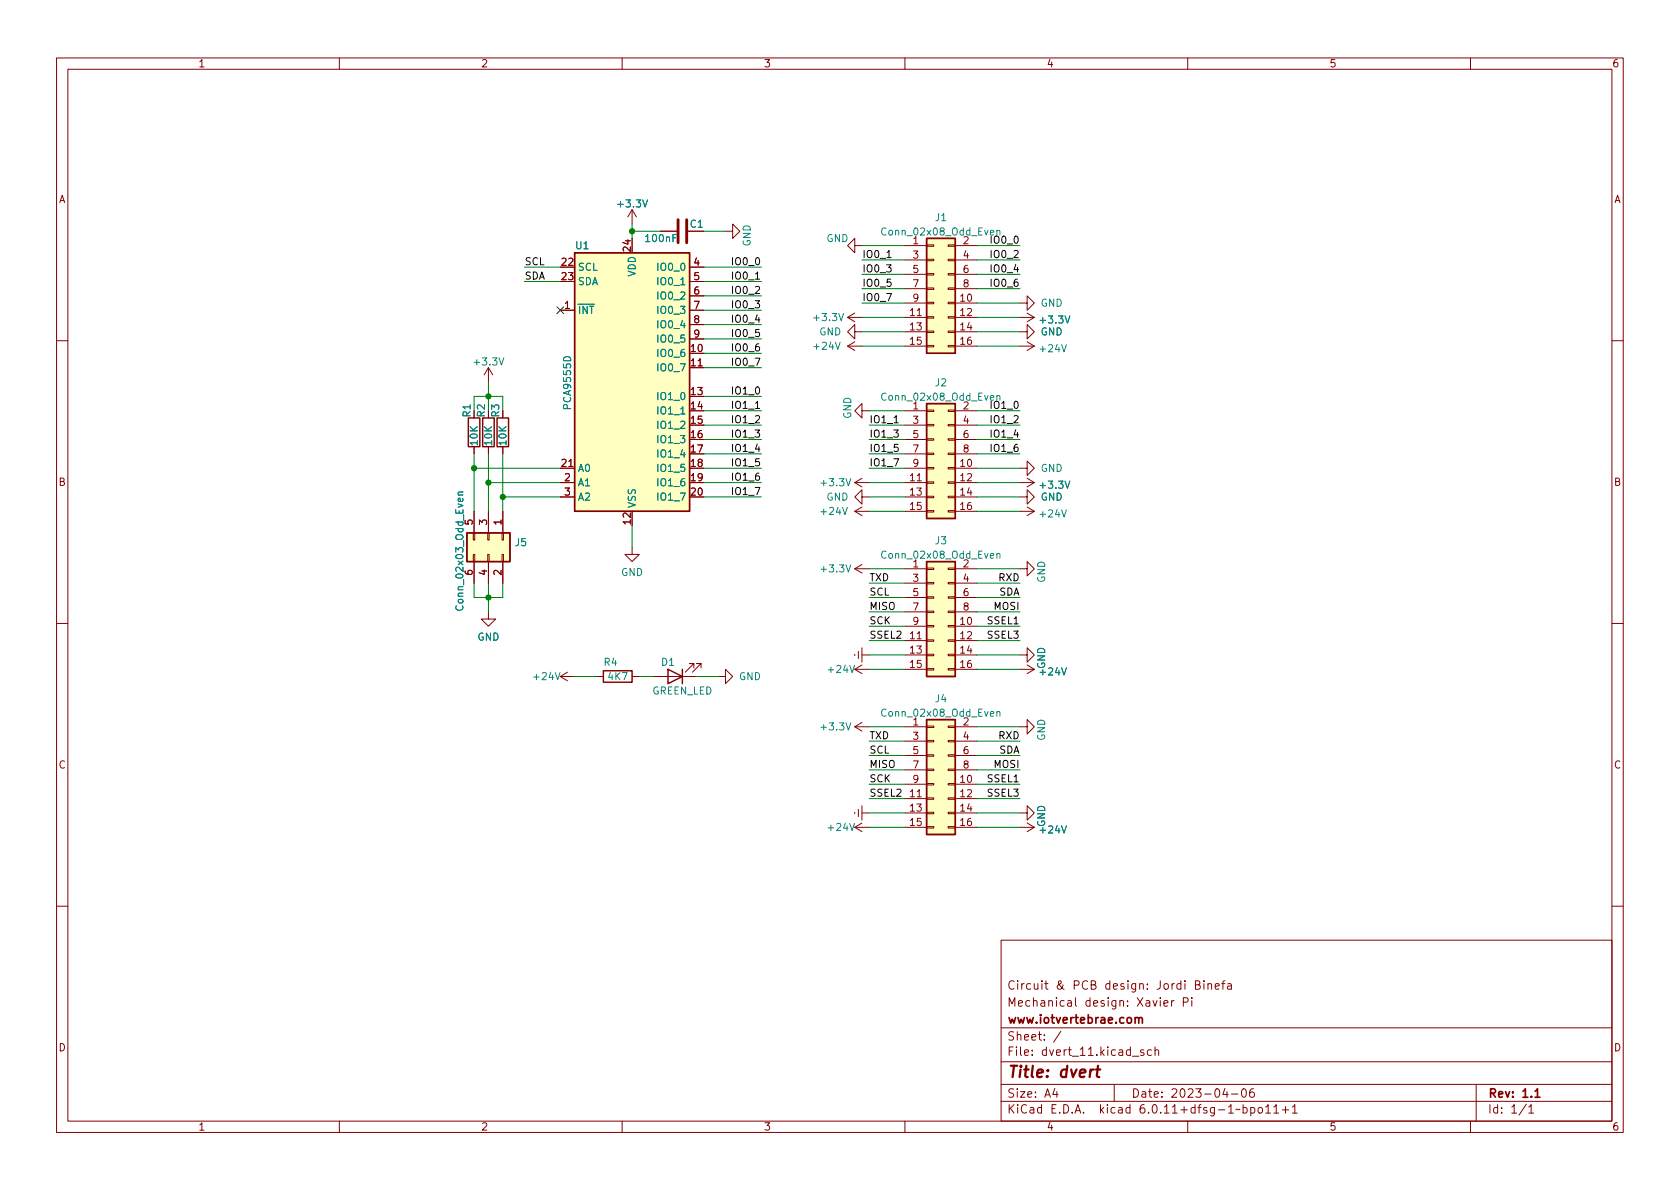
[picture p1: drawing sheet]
<svg xmlns="http://www.w3.org/2000/svg" width="297mm" height="210mm" viewBox="0 0 297 210" stroke-linecap="round" stroke-linejoin="round" font-family="sans-serif">
<g fill="none" stroke="#840000" stroke-width=".18">
<path d="M10 10.2h277v190.1h-277zM12 12.2h273v186.1h-273zM60 10.2v2M110 10.2v2M160 10.2v2M210 10.2v2M260 10.2v2M111.8 37.1l-.8 1.2M111.8 37.1v2.5M111.8 37.1l.7 1.2M99.1 54.9h2.5M99.1 47.2h2.5"/>
<path d="M99.1 49.8h2.5M111.8 42.2v2.5M116.8 40.9h2.8M121.7 40.9h2.8M121.9 54.9h2.6M121.9 47.2h2.6M121.9 49.8h2.6M121.9 52.3h2.6M121.9 57.4h2.6M121.9 59.9h2.6M128.3 40.9h1.2v-1.3l1.3 1.3-1.3 1.3v-1.3M149.9 56.1h2.5"/>
<path d="M149.9 56.1l1.2 .8M151.1 58.7v-1.3l-1.2 1.3 1.2 1.2v-1.2h1.3M151.1 43.4v-1.2l-1.2 1.2 1.2 1.3v-1.3h1.3M151.1 55.4l-1.2 .7M160 56.1h3.8M160 43.4h3.8M160 53.6h3.8M160 58.7h3.8M160 46h3.8M160 48.5h3.8M160 51h3.8M162.2 55.8h.7"/>
<path d="M163.8 58.5h1.3v.3h-1.3zM163.8 56h1.3v.3h-1.3zM163.8 53.5h1.3v.2h-1.3zM163.8 50.9h1.3v.3h-1.3zM163.8 48.4h1.3v.2h-1.3zM163.8 45.8h1.3v.3h-1.3zM163.8 43.3h1.3v.3h-1.3zM167.6 58.5h1.3v.3h-1.3zM167.6 56h1.3v.3h-1.3zM167.6 53.5h1.3v.2h-1.3zM167.6 50.9h1.3v.3h-1.3zM167.6 48.4h1.3v.2h-1.3z"/>
<path d="M167.6 45.8h1.3v.3h-1.3zM167.6 43.3h1.3v.3h-1.3zM168.9 56.1h3.8M168.9 43.4h3.8M168.9 53.6h3.8M168.9 58.7h3.8M168.9 46h3.8M168.9 48.5h3.8M168.9 51h3.8M180.3 58.7h1.3v-1.3l1.3 1.3-1.3 1.2v-1.2M180.3 53.6h1.3v-1.3l1.3 1.3-1.3 1.3v-1.3M180.3 56.1h2.6"/>
<path d="M181.6 55.4l1.3 .7M182.9 56.1l-1.3 .8M10 60.2h2M83.8 79v1.3M86.4 65l-.8 1.3M86.4 65v2.6M86.4 79v1.3M86.4 65l.7 1.3M88.9 79v1.3M121.9 62.5h2.6M121.9 65h2.6M121.9 70.1h2.6"/>
<path d="M121.9 72.6h2.6M121.9 75.2h2.6M121.9 77.7h2.6M123.4 64.7h.8M149.9 61.2h2.5M149.9 61.2l1.2 .8M151.1 60.4l-1.2 .8M152.4 72.6v-1.2l-1.3 1.2 1.3 1.3v-1.3h1.3M160 61.2h3.8M160 72.6h3.8M160 75.2h3.8M160 77.7h3.8"/>
<path d="M163.8 61.1h1.3v.2h-1.3zM163.8 77.6h1.3v.2h-1.3zM163.8 75.1h1.3v.2h-1.3zM163.8 72.5h1.3v.3h-1.3zM167.6 61.1h1.3v.2h-1.3zM167.6 77.6h1.3v.2h-1.3zM167.6 75.1h1.3v.2h-1.3zM167.6 72.5h1.3v.3h-1.3zM168.9 61.2h3.8M168.9 72.6h3.8M168.9 75.2h3.8M168.9 77.7h3.8"/>
<path d="M180.3 61.2h2.6M181.6 60.4l1.3 .8M182.9 61.2l-1.3 .8M285 60.2h2M83.7 94.2h.2v1.3h-.2zM83.7 98h.2v1.3h-.2zM83.8 90.4v3.8M83.8 99.3v3.8M86.2 94.2h.3v1.3h-.3zM86.2 98h.3v1.3h-.3zM86.4 90.4v3.8M86.4 99.3v3.8"/>
<path d="M88.8 94.2h.2v1.3h-.2zM88.8 98h.2v1.3h-.2zM88.9 90.4v3.8M88.9 99.3v3.8M99.1 85.3h2.5M99.1 82.8h2.5M99.1 87.9h2.5M100.6 82.5h.7M111.8 96.8v1.2h1.2l-1.2 1.3-1.3-1.3h1.3M111.8 90.4v2.6M121.9 85.3h2.6M121.9 80.3h2.6"/>
<path d="M121.9 82.8h2.6M121.9 87.9h2.6M151.1 85.3h2.6M151.1 90.4h2.6M151.1 85.3l1.3 .8M151.1 90.4l1.3 .8M152.4 87.9v-1.3l-1.3 1.3 1.3 1.2v-1.2h1.3M152.4 84.6l-1.3 .7M152.4 89.7l-1.3 .7M152.4 99.8l-1.3 .8M160 85.3h3.8M160 90.4h3.8"/>
<path d="M160 80.3h3.8M160 82.8h3.8M160 87.9h3.8M162.2 85h.7M163.8 90.3h1.3v.2h-1.3zM163.8 87.8h1.3v.2h-1.3zM163.8 85.2h1.3v.3h-1.3zM163.8 82.7h1.3v.2h-1.3zM163.8 80.1h1.3v.3h-1.3zM167.6 90.3h1.3v.2h-1.3zM167.6 87.8h1.3v.2h-1.3zM167.6 85.2h1.3v.3h-1.3z"/>
<path d="M167.6 82.7h1.3v.2h-1.3zM167.6 80.1h1.3v.3h-1.3zM168.9 85.3h3.8M168.9 90.4h3.8M168.9 80.3h3.8M168.9 82.8h3.8M168.9 87.9h3.8M180.3 87.9h1.3v-1.3l1.3 1.3-1.3 1.2v-1.2M180.3 82.8h1.3v-1.3l1.3 1.3-1.3 1.3v-1.3M180.3 85.3h2.6M180.3 90.4h2.6M181.6 84.6l1.3 .7"/>
<path d="M181.6 89.7l1.3 .7M182.9 85.3l-1.3 .8M182.9 90.4l-1.3 .8M10 110.2h2M86.4 108.2v1.3h1.2l-1.2 1.2-1.3-1.2h1.3M99.1 119.6h2.5M99.1 119.6l1.2 .8M100.3 118.9l-1.2 .7M105.4 119.6h1.3M111.8 119.6h1.2M115.6 119.6h7.6M122.7 118.1v-.8h-.8h.8l-1.5 1.6"/>
<path d="M124 118.1v-.8h-.8h.8l-1.6 1.6M127 119.6h1.3v-1.2l1.2 1.2-1.2 1.3v-1.3M151.1 118.4h2.6M151.1 100.6l1.3 .7M151.1 100.6h2.6M151.1 118.4l1.3 .7M151.1 115.7v.2M151.8 115.2v1.3M152.4 117.6l-1.3 .8M152.4 115.8h1.3M152.4 114.5v2.6M160 118.4h3.8"/>
<path d="M160 100.6h3.8M160 115.8h3.8M160 110.7h3.8M160 113.3h3.8M160 103.1h3.8M160 105.7h3.8M160 108.2h3.8M162.2 113h.7M163.8 118.2h1.3v.3h-1.3zM163.8 115.7h1.3v.2h-1.3zM163.8 113.2h1.3v.2h-1.3zM163.8 110.6h1.3v.3h-1.3z"/>
<path d="M163.8 108.1h1.3v.2h-1.3zM163.8 105.5h1.3v.3h-1.3zM163.8 103h1.3v.2h-1.3zM163.8 100.5h1.3v.2h-1.3zM167.6 118.2h1.3v.3h-1.3zM167.6 115.7h1.3v.2h-1.3zM167.6 113.2h1.3v.2h-1.3zM167.6 110.6h1.3v.3h-1.3zM167.6 108.1h1.3v.2h-1.3zM167.6 105.5h1.3v.3h-1.3zM167.6 103h1.3v.2h-1.3zM167.6 100.5h1.3v.2h-1.3z"/>
<path d="M168.9 118.4h3.8M168.9 100.6h3.8M168.9 115.8h3.8M168.9 110.7h3.8M168.9 113.3h3.8M168.9 103.1h3.8M168.9 105.7h3.8M168.9 108.2h3.8M180.3 100.6h1.3v-1.3l1.3 1.3-1.3 1.2v-1.2M180.3 115.8h1.3v-1.3l1.3 1.3-1.3 1.3v-1.3M180.3 118.4h2.6M181.6 117.6l1.3 .8"/>
<path d="M182.9 118.4l-1.3 .7M285 110.2h2M151.1 128.5l1.3 .8M151.1 128.5h2.6M152.4 127.8l-1.3 .7M160 128.5h3.8M160 138.7h3.8M160 131.1h3.8M160 133.6h3.8M160 136.1h3.8M163.8 138.6h1.3v.2h-1.3zM163.8 136h1.3v.3h-1.3z"/>
<path d="M163.8 133.5h1.3v.2h-1.3zM163.8 130.9h1.3v.3h-1.3zM163.8 128.4h1.3v.2h-1.3zM167.6 138.6h1.3v.2h-1.3zM167.6 136h1.3v.3h-1.3zM167.6 133.5h1.3v.2h-1.3zM167.6 130.9h1.3v.3h-1.3zM167.6 128.4h1.3v.2h-1.3zM168.9 128.5h3.8M168.9 138.7h3.8M168.9 131.1h3.8M168.9 133.6h3.8"/>
<path d="M168.9 136.1h3.8M180.3 128.5h1.3v-1.3l1.3 1.3-1.3 1.3v-1.3M151.1 143.6v.3M151.1 146.3l1.3 .8M151.1 146.3h2.6M151.8 143.1v1.3M152.4 142.5v2.5M152.4 145.5l-1.3 .8M152.4 143.8h1.3M160 146.3h3.8M160 143.8h3.8M160 141.2h3.8"/>
<path d="M162.2 140.9h.7M163.8 146.2h1.3v.2h-1.3zM163.8 143.6h1.3v.3h-1.3zM163.8 141.1h1.3v.2h-1.3zM167.6 146.2h1.3v.2h-1.3zM167.6 143.6h1.3v.3h-1.3zM167.6 141.1h1.3v.2h-1.3zM168.9 146.3h3.8M168.9 143.8h3.8M168.9 141.2h3.8M180.3 143.8h1.3v-1.3l1.3 1.3-1.3 1.2v-1.2M180.3 146.3h2.6"/>
<path d="M181.6 145.5l1.3 .8M182.9 146.3l-1.3 .8M10 160.2h2M177 166.3h108v32h-108zM184.7 173.9h.6M184.9 173.4v1.3l.4 .2M188.8 177h.6v.9M189.4 177.3l-.5 .1a.29 .29 0 0 0-.2 .2 .29 .29 0 0 0 .2 .3h.5M190.1 176.4v1.3l.3 .2M199.4 177.8v.1M199.4 177v.1M202.9 174.8v.1"/>
<path d="M202.9 174v.1M285 160.2h2M60 198.3v2M110 198.3v2M160 198.3v2M177 194.8h108M177 191.8h108M177 187.8h108M177 181.8h108M182.5 186.5v.1M182.5 185.7v.1M184.6 183.8v.1"/>
<path d="M184.6 183v.1M187.6 182.4l-1.3 1.9M197 191.8v3M203.6 185.7l-.5-.1-.2 .3v.4l.1 .3h.6M204.2 185.8l.2-.2 .4 .1 .1 .9M204.2 185.1v1.5M210 198.3v2M217.7 193.5h1.2M219.7 192.6l.2-.1a.81 .81 0 0 1 .5 .7 .81 .81 0 0 1-.3 .8h-.1a.81 .81 0 0 1-.6-.6 .81 .81 0 0 1 .3-.8zM221.6 192.5a.59 .59 0 0 0-.7 .7v.5l.2 .3h.4l.2-.1 .1-.5-.2-.2-.4-.1-.3 .3M223.8 196.8h.8M225.2 195.8l.4-.5v1.5"/>
<path d="M225.2 196.8h.9M226.7 196.3h1.2M227.3 195.7v1.1M228.5 195.8l.4-.5v1.5M228.5 196.8h.9M260 198.3v2M261 191.8v6.5M270.3 195.8l.4-.5v1.5M270.3 196.8h.9"/>
</g>
<path d="M200.7 180.1l.2-.2 .4 .1v.9M201.3 180.1l.3-.2 .3 .1 .1 .9" fill="none" stroke="#840000" stroke-width=".3"/>
<g fill="none" stroke="#008484" stroke-width=".18">
<path d="M113.6 35.3l.5 1.3 .4-1.3M102.2 53.8h2.9M119.6 41.5h-.6v1.2M120.4 50.4h.7M148.3 55.4l.4 1.3 .5-1.3M175.1 41.1l.6-.1v-.2l-.4-.1-.2 .2 .1 .6h.5M176.3 40.8l.1-.1 .3 .1 .1 .8M176.3 40.7v.9M188.3 55.9l.4 1.2 .5-1.2M88.2 63.3l.5 1.3 .4-1.3M99.7 63.3a.68 .68 0 0 1 .8-.2 .68 .68 0 0 1 .4 .7h-1.3zM120.4 73.2h.7"/>
<path d="M147.7 60.5l.4 1.3 .4-1.3M175.1 70.4l.6-.2v-.2l-.4-.1-.2 .2 .1 .6h.5M176.3 70.1l.1-.2 .3 .1 .1 .8M176.3 69.9v.9M187.7 60.9l.4 1.3 .5-1.3M81 87.5h.9M81.8 88.1l.1 .4-.2 .2-.6-.1v-.5h.2l.1 .6M81.9 87l-.8 .1-.1 .3 .1 .1M149 89.7l.4 1.3 .4-1.3M149.6 84.6l.4 1.3 .4-1.3M149.6 99.9l.4 1.3 .4-1.3M175.1 98.3l.6-.1v-.3h-.4l-.2 .2 .1 .6h.5"/>
<path d="M176.3 98l.1-.1h.3l.1 .8M176.3 97.9v.8M187.7 90.2l.4 1.2 .5-1.2M188.3 85.1l.4 1.2 .5-1.2M98.2 118.9l.4 1.3 .4-1.3M150.2 117.7l.5 1.2 .4-1.2M187.7 118.1l.4 1.3 .5-1.3M149.6 127.8l.4 1.3 .4-1.3M175.1 126.2l.6-.1v-.2l-.4-.1-.2 .2 .1 .6h.5M176.3 125.9l.1-.1 .3 .1 .1 .8M176.3 125.8v.9M150.2 145.6l.5 1.3 .4-1.3"/>
<path d="M187.7 146l.4 1.3 .5-1.3"/>
</g>
<g fill="#ffffc2" stroke="#ffffc2" stroke-width=".18">
<path d="M82.5 94.2h7.7v5.1h-7.7z"/>
<path d="M101.6 44.7h20.3v45.7h-20.3z"/>
<path d="M163.8 42.2h5.1v20.3h-5.1z"/>
<path d="M163.8 71.4h5.1v20.3h-5.1z"/>
<path d="M163.8 99.3h5.1v20.3h-5.1z"/>
<path d="M163.8 127.2h5.1v20.4h-5.1z"/>
</g>
<path d="M101.6 44.7h20.3v45.7h-20.3zM163.8 42.2h5.1v20.3h-5.1zM82.8 73.9h2v5.1h-2zM85.3 73.9h2.1v5.1h-2.1zM87.9 73.9h2v5.1h-2zM163.8 71.4h5.1v20.3h-5.1zM82.5 94.2h7.7v5.1h-7.7zM163.8 99.3h5.1v20.3h-5.1zM106.7 118.6h5.1v2h-5.1zM118.1 118.4l2.5 1.2-2.5 1.3zM120.6 118.4v2.5M163.8 127.2h5.1v20.4h-5.1z" fill="none" stroke="#840000" stroke-width=".25"/>
<path d="M119.9 38.9v4M121.4 38.9v4" fill="none" stroke="#840000" stroke-width=".51"/>
<path d="M133.6 49.4h.7M156.8 45.6h.8M133.6 72.2h.7M158.1 74.8h.7" fill="none" stroke="#000" stroke-width=".18"/>
<g fill="none" stroke="#008400" stroke-width=".18">
<path d="M111.8 39.6v2.6M92.7 49.8h6.4M92.7 47.2h6.4M111.8 40.9h5M124.5 59.9h10.1M124.5 40.9h3.8M124.5 52.3h10.1M124.5 49.8h10.1M124.5 47.2h10.1M124.5 54.9h10.1M124.5 57.4h10.1M152.4 56.1h7.6"/>
<path d="M152.4 43.4h7.6M152.4 53.6h7.6M152.4 58.7h7.6M152.4 51h7.6M152.4 46h7.6M152.4 48.5h7.6M172.7 56.1h7.6M172.7 43.4h7.6M172.7 53.6h7.6M172.7 58.7h7.6M172.7 51h7.6M172.7 46h7.6"/>
<path d="M172.7 48.5h7.6M83.8 72.6v-2.5h5.1v2.5M86.4 67.6v5M124.5 70.1h10.1M124.5 65h10.1M124.5 62.5h10.1M124.5 72.6h10.1M124.5 77.7h10.1M124.5 75.2h10.1M152.4 61.2h7.6M153.7 72.6h6.3M153.7 77.7h6.3"/>
<path d="M153.7 75.2h6.3M172.7 72.6h7.6M172.7 77.7h7.6M172.7 75.2h7.6M172.7 61.2h7.6M83.8 80.3v10.1M83.8 82.8h15.3M86.4 80.3v10.1M86.4 85.3h12.7M88.9 80.3v10.1M88.9 87.9h10.2M111.8 93v3.8"/>
<path d="M124.5 82.8h10.1M124.5 80.3h10.1M124.5 85.3h10.1M124.5 87.9h10.1M153.7 82.8h6.3M153.7 80.3h6.3M153.7 85.3h6.3M153.7 87.9h6.3M153.7 90.4h6.3M172.7 82.8h7.6M172.7 80.3h7.6M172.7 85.3h7.6"/>
<path d="M172.7 87.9h7.6M172.7 90.4h7.6M83.8 103.1v2.6h5.1v-2.6M86.4 103.1v5.1M101.6 119.6h3.8M113 119.6h2.6M123.2 119.6h3.8M153.7 105.7h6.3M153.7 103.1h6.3M153.7 110.7h6.3M153.7 108.2h6.3M153.7 100.6h6.3"/>
<path d="M153.7 115.8h6.3M153.7 118.4h6.3M153.7 113.3h6.3M172.7 105.7h7.6M172.7 103.1h7.6M172.7 110.7h7.6M172.7 108.2h7.6M172.7 100.6h7.6M172.7 115.8h7.6M172.7 118.4h7.6M172.7 113.3h7.6M153.7 128.5h6.3"/>
<path d="M153.7 133.6h6.3M153.7 131.1h6.3M153.7 138.7h6.3M153.7 136.1h6.3M172.7 128.5h7.6M172.7 133.6h7.6M172.7 131.1h7.6M172.7 138.7h7.6M172.7 136.1h7.6M153.7 146.3h6.3M153.7 141.2h6.3M153.7 143.8h6.3"/>
<path d="M172.7 146.3h7.6M172.7 141.2h7.6M172.7 143.8h7.6"/>
</g>
<path d="M98.5 54.2l1.2 1.3M99.7 54.2l-1.2 1.3" fill="none" stroke="#000084" stroke-width=".18"/>
<g fill="#008400" stroke="#008400" stroke-width=".18">
<circle cx="86.4" cy="105.7" r=".46"/>
<circle cx="86.4" cy="70.1" r=".46"/>
<circle cx="88.9" cy="87.9" r=".46"/>
<circle cx="83.8" cy="82.8" r=".46"/>
<circle cx="86.4" cy="85.3" r=".46"/>
<circle cx="111.8" cy="40.9" r=".46"/>
</g>
<g font-size="2.8" fill="#840000">
<text x="178" y="191.2">Title:</text>
<text x="187.3" y="191.2">dvert</text>
</g>
<g font-size="2.1" fill="#840000">
<text x="178" y="178.5">Mechanical</text>
<text x="178" y="175.5">Circuit</text>
<text x="186.7" y="175.5">&amp;</text>
<text x="189.8" y="175.5">PCB</text>
<text x="191.8" y="178.5">design:</text>
<text x="195.6" y="175.5">design:</text>
<text x="201.1" y="178.5">Xavier</text>
<text x="204.9" y="175.5">Jordi</text>
<text x="209.2" y="178.5">Pi</text>
<text x="211.7" y="175.5">Binefa</text>
<text x="178" y="184.5">Sheet:</text>
<text x="178" y="181.5">www.iotvertebrae.com</text>
<text x="178" y="187.2">File:</text>
<text x="184.4" y="187.2">dvert_11.kicad_sch</text>
<text x="178" y="197.4">KiCad</text>
<text x="178" y="194.6">Size:</text>
<text x="184.7" y="194.6">A4</text>
<text x="185.7" y="197.4">E.D.A.</text>
<text x="194.6" y="197.4">kicad</text>
<text x="200" y="194.6">Date:</text>
<text x="201.8" y="197.4">6.0.11+dfsg-1~bpo11+1</text>
<text x="207" y="194.6">2023-04-06</text>
<text x="263" y="194.6">Rev:</text>
<text x="263" y="197.4">Id:</text>
<text x="267.1" y="197.4">1/1</text>
<text x="269.1" y="194.6">1.1</text>
</g>
<g font-size="1.8" fill="#840000">
<text x="35" y="12.3">1</text>
<text x="85" y="12.3">2</text>
<text x="135" y="12.3">3</text>
<text x="185" y="12.3">4</text>
<text x="235" y="12.3">5</text>
<text x="285" y="12.3">6</text>
<text x="10.4" y="36.3">A</text>
<text x="285.4" y="36.3">A</text>
<text x="99" y="47">22</text>
<text x="111.5" y="44.7" transform="rotate(-90 111.5 44.7)">24</text>
<text x="122.5" y="47">4</text>
<text x="161.2" y="43.2">1</text>
<text x="161.2" y="45.7">3</text>
<text x="170.1" y="43.2">2</text>
<text x="170.1" y="45.7">4</text>
<text x="99" y="49.5">23</text>
<text x="122.5" y="49.5">5</text>
<text x="122.5" y="52.1">6</text>
<text x="161.2" y="48.3">5</text>
<text x="161.2" y="50.8">7</text>
<text x="161.2" y="53.3">9</text>
<text x="169.5" y="53.3">10</text>
<text x="170.1" y="48.3">6</text>
<text x="170.1" y="50.8">8</text>
<text x="99.6" y="54.6">1</text>
<text x="122.5" y="54.6">7</text>
<text x="122.5" y="57.1">8</text>
<text x="122.5" y="59.7">9</text>
<text x="160.6" y="55.9">11</text>
<text x="160.6" y="58.4">13</text>
<text x="169.5" y="55.9">12</text>
<text x="169.5" y="58.4">14</text>
<text x="121.9" y="62.2">10</text>
<text x="121.9" y="64.8">11</text>
<text x="160.6" y="61">15</text>
<text x="169.5" y="61">16</text>
<text x="121.9" y="69.8">13</text>
<text x="83.6" y="73.9" transform="rotate(-90 83.6 73.9)">R1</text>
<text x="86.1" y="73.9" transform="rotate(-90 86.1 73.9)">R2</text>
<text x="88.7" y="73.9" transform="rotate(-90 88.7 73.9)">R3</text>
<text x="121.9" y="72.4">14</text>
<text x="121.9" y="74.9">15</text>
<text x="121.9" y="77.5">16</text>
<text x="161.2" y="72.4">1</text>
<text x="161.2" y="74.9">3</text>
<text x="161.2" y="77.5">5</text>
<text x="170.1" y="72.4">2</text>
<text x="170.1" y="74.9">4</text>
<text x="170.1" y="77.5">6</text>
<text x="99" y="82.5">21</text>
<text x="121.9" y="80">17</text>
<text x="121.9" y="82.5">18</text>
<text x="161.2" y="80">7</text>
<text x="161.2" y="82.5">9</text>
<text x="169.5" y="82.5">10</text>
<text x="170.1" y="80">8</text>
<text x="10.3" y="86.3">B</text>
<text x="99.6" y="85.1">2</text>
<text x="99.6" y="87.6">3</text>
<text x="121.9" y="85.1">19</text>
<text x="121.9" y="87.6">20</text>
<text x="160.6" y="85.1">11</text>
<text x="160.6" y="87.6">13</text>
<text x="169.5" y="85.1">12</text>
<text x="169.5" y="87.6">14</text>
<text x="285.3" y="86.3">B</text>
<text x="83.6" y="93" transform="rotate(-90 83.6 93)">5</text>
<text x="86.1" y="93" transform="rotate(-90 86.1 93)">3</text>
<text x="88.6" y="93" transform="rotate(-90 88.6 93)">1</text>
<text x="111.5" y="93" transform="rotate(-90 111.5 93)">12</text>
<text x="160.6" y="90.2">15</text>
<text x="169.5" y="90.2">16</text>
<text x="83.6" y="101.9" transform="rotate(-90 83.6 101.9)">6</text>
<text x="86.1" y="101.9" transform="rotate(-90 86.1 101.9)">4</text>
<text x="88.6" y="101.9" transform="rotate(-90 88.6 101.9)">2</text>
<text x="161.2" y="100.3">1</text>
<text x="170.1" y="100.3">2</text>
<text x="161.2" y="102.9">3</text>
<text x="161.2" y="105.4">5</text>
<text x="161.2" y="107.9">7</text>
<text x="170.1" y="102.9">4</text>
<text x="170.1" y="105.4">6</text>
<text x="170.1" y="107.9">8</text>
<text x="160.6" y="113">11</text>
<text x="161.2" y="110.5">9</text>
<text x="169.5" y="110.5">10</text>
<text x="169.5" y="113">12</text>
<text x="160.6" y="115.6">13</text>
<text x="160.6" y="118.1">15</text>
<text x="169.5" y="115.6">14</text>
<text x="169.5" y="118.1">16</text>
<text x="161.2" y="128.3">1</text>
<text x="161.2" y="130.8">3</text>
<text x="170.1" y="128.3">2</text>
<text x="170.1" y="130.8">4</text>
<text x="10.3" y="136.3">C</text>
<text x="161.2" y="133.3">5</text>
<text x="161.2" y="135.9">7</text>
<text x="170.1" y="133.3">6</text>
<text x="170.1" y="135.9">8</text>
<text x="285.3" y="136.3">C</text>
<text x="160.6" y="141">11</text>
<text x="160.6" y="143.5">13</text>
<text x="161.2" y="138.4">9</text>
<text x="169.5" y="138.4">10</text>
<text x="169.5" y="141">12</text>
<text x="169.5" y="143.5">14</text>
<text x="160.6" y="146">15</text>
<text x="169.5" y="146">16</text>
<text x="10.3" y="186.3">D</text>
<text x="285.3" y="186.3">D</text>
<text x="35" y="200.3">1</text>
<text x="85" y="200.3">2</text>
<text x="135" y="200.3">3</text>
<text x="185" y="200.3">4</text>
<text x="235" y="200.3">5</text>
<text x="285" y="200.3">6</text>
</g>
<g font-size="1.8" fill="#008484">
<text x="108.8" y="37.1">+3.3V</text>
<text x="121.9" y="40.6">C1</text>
<text x="165.2" y="39.5">J1</text>
<text x="101.6" y="44.5">U1</text>
<text x="113.8" y="43.2">100nF</text>
<text x="133.1" y="43.6" transform="rotate(-90 133.1 43.6)">GND</text>
<text x="146.1" y="43.2">GND</text>
<text x="155.6" y="42">Conn_02x08_Odd_Even</text>
<text x="102.1" y="48.3">SCL</text>
<text x="102.1" y="50.8">SDA</text>
<text x="112.8" y="49" transform="rotate(-90 112.8 49)">VDD</text>
<text x="115.9" y="48.3">IO0_0</text>
<text x="115.9" y="50.8">IO0_1</text>
<text x="115.9" y="53.3">IO0_2</text>
<text x="102.1" y="55.9">~{INT}</text>
<text x="115.9" y="55.9">IO0_3</text>
<text x="115.9" y="58.4">IO0_4</text>
<text x="143.5" y="57.2">+3.3V</text>
<text x="144.8" y="59.7">GND</text>
<text x="183.5" y="57.6">+3.3V</text>
<text x="183.9" y="59.7">GND</text>
<text x="183.9" y="54.6">GND</text>
<text x="83.4" y="65">+3.3V</text>
<text x="115.9" y="63.5">IO0_6</text>
<text x="115.9" y="61">IO0_5</text>
<text x="143.5" y="62.2">+24V</text>
<text x="183.5" y="62.7">+24V</text>
<text x="115.9" y="66">IO0_7</text>
<text x="115.9" y="71.1">IO1_0</text>
<text x="155.6" y="71.2">Conn_02x08_Odd_Even</text>
<text x="165.2" y="68.7">J2</text>
<text x="101.4" y="72.6" transform="rotate(-90 101.4 72.6)">PCA9555D</text>
<text x="115.9" y="73.7">IO1_1</text>
<text x="115.9" y="76.2">IO1_2</text>
<text x="150.9" y="74.1" transform="rotate(-90 150.9 74.1)">GND</text>
<text x="84.8" y="79" transform="rotate(-90 84.8 79)">10K</text>
<text x="87.4" y="79" transform="rotate(-90 87.4 79)">10K</text>
<text x="89.9" y="79" transform="rotate(-90 89.9 79)">10K</text>
<text x="102.1" y="83.8">A0</text>
<text x="115.9" y="78.7">IO1_3</text>
<text x="115.9" y="81.3">IO1_4</text>
<text x="115.9" y="83.8">IO1_5</text>
<text x="183.9" y="83.8">GND</text>
<text x="102.1" y="86.4">A1</text>
<text x="102.1" y="88.9">A2</text>
<text x="112.8" y="89.9" transform="rotate(-90 112.8 89.9)">VSS</text>
<text x="115.9" y="86.4">IO1_6</text>
<text x="115.9" y="88.9">IO1_7</text>
<text x="144.8" y="86.4">+3.3V</text>
<text x="146.1" y="88.9">GND</text>
<text x="183.5" y="86.8">+3.3V</text>
<text x="183.9" y="88.9">GND</text>
<text x="144.8" y="91.4">+24V</text>
<text x="183.5" y="91.9">+24V</text>
<text x="90.9" y="97">J5</text>
<text x="144.8" y="101.6">+3.3V</text>
<text x="155.6" y="99.2">Conn_02x08_Odd_Even</text>
<text x="165.2" y="96.6">J3</text>
<text x="109.7" y="102.2">GND</text>
<text x="185.2" y="103.1" transform="rotate(-90 185.2 103.1)">GND</text>
<text x="82.3" y="108.2" transform="rotate(-90 82.3 108.2)">Conn_02x03_Odd_Even</text>
<text x="84.3" y="113.7">GND</text>
<text x="106.6" y="118.1">R4</text>
<text x="116.8" y="118.1">D1</text>
<text x="146.1" y="119.4">+24V</text>
<text x="183.5" y="119.8">+24V</text>
<text x="185.2" y="118.4" transform="rotate(-90 185.2 118.4)">GND</text>
<text x="94" y="120.7">+24V</text>
<text x="107.3" y="120.7">4K7</text>
<text x="115.3" y="123.2">GREEN_LED</text>
<text x="130.6" y="120.7">GND</text>
<text x="165.2" y="124.6">J4</text>
<text x="144.8" y="129.5">+3.3V</text>
<text x="155.6" y="127.1">Conn_02x08_Odd_Even</text>
<text x="185.2" y="131.1" transform="rotate(-90 185.2 131.1)">GND</text>
<text x="146.1" y="147.3">+24V</text>
<text x="183.5" y="147.8">+24V</text>
<text x="185.2" y="146.3" transform="rotate(-90 185.2 146.3)">GND</text>
</g>
<g font-size="1.8">
<text x="92.7" y="46.9">SCL</text>
<text x="129.1" y="46.9">IO0_0</text>
<text x="152.4" y="45.6">IO0_1</text>
<text x="174.9" y="45.6">IO0_2</text>
<text x="174.9" y="43.1">IO0_0</text>
<text x="92.7" y="49.4">SDA</text>
<text x="129.1" y="52">IO0_2</text>
<text x="129.1" y="49.4">IO0_1</text>
<text x="152.4" y="50.7">IO0_5</text>
<text x="152.4" y="53.2">IO0_7</text>
<text x="152.4" y="48.2">IO0_3</text>
<text x="174.9" y="50.7">IO0_6</text>
<text x="174.9" y="48.2">IO0_4</text>
<text x="129.1" y="59.6">IO0_5</text>
<text x="129.1" y="57">IO0_4</text>
<text x="129.1" y="54.5">IO0_3</text>
<text x="129.1" y="62.1">IO0_6</text>
<text x="129.1" y="64.7">IO0_7</text>
<text x="129.1" y="69.7">IO1_0</text>
<text x="129.1" y="72.3">IO1_1</text>
<text x="129.1" y="77.4">IO1_3</text>
<text x="129.1" y="74.8">IO1_2</text>
<text x="153.7" y="74.8">IO1_1</text>
<text x="153.7" y="77.4">IO1_3</text>
<text x="174.9" y="74.8">IO1_2</text>
<text x="174.9" y="77.4">IO1_4</text>
<text x="174.9" y="72.3">IO1_0</text>
<text x="129.1" y="79.9">IO1_4</text>
<text x="129.1" y="82.4">IO1_5</text>
<text x="153.7" y="82.4">IO1_7</text>
<text x="153.7" y="79.9">IO1_5</text>
<text x="174.9" y="79.9">IO1_6</text>
<text x="129.1" y="87.5">IO1_7</text>
<text x="129.1" y="85">IO1_6</text>
<text x="153.7" y="102.8">TXD</text>
<text x="153.7" y="107.8">MISO</text>
<text x="153.7" y="105.3">SCL</text>
<text x="175.6" y="107.8">MOSI</text>
<text x="176.4" y="102.8">RXD</text>
<text x="176.6" y="105.3">SDA</text>
<text x="153.7" y="112.9">SSEL2</text>
<text x="153.7" y="110.4">SCK</text>
<text x="174.4" y="110.4">SSEL1</text>
<text x="174.4" y="112.9">SSEL3</text>
<text x="153.7" y="130.7">TXD</text>
<text x="176.4" y="130.7">RXD</text>
<text x="153.7" y="133.2">SCL</text>
<text x="153.7" y="135.8">MISO</text>
<text x="175.6" y="135.8">MOSI</text>
<text x="176.6" y="133.2">SDA</text>
<text x="153.7" y="140.9">SSEL2</text>
<text x="153.7" y="138.3">SCK</text>
<text x="174.4" y="140.9">SSEL3</text>
<text x="174.4" y="138.3">SSEL1</text>
</g>
</svg>
